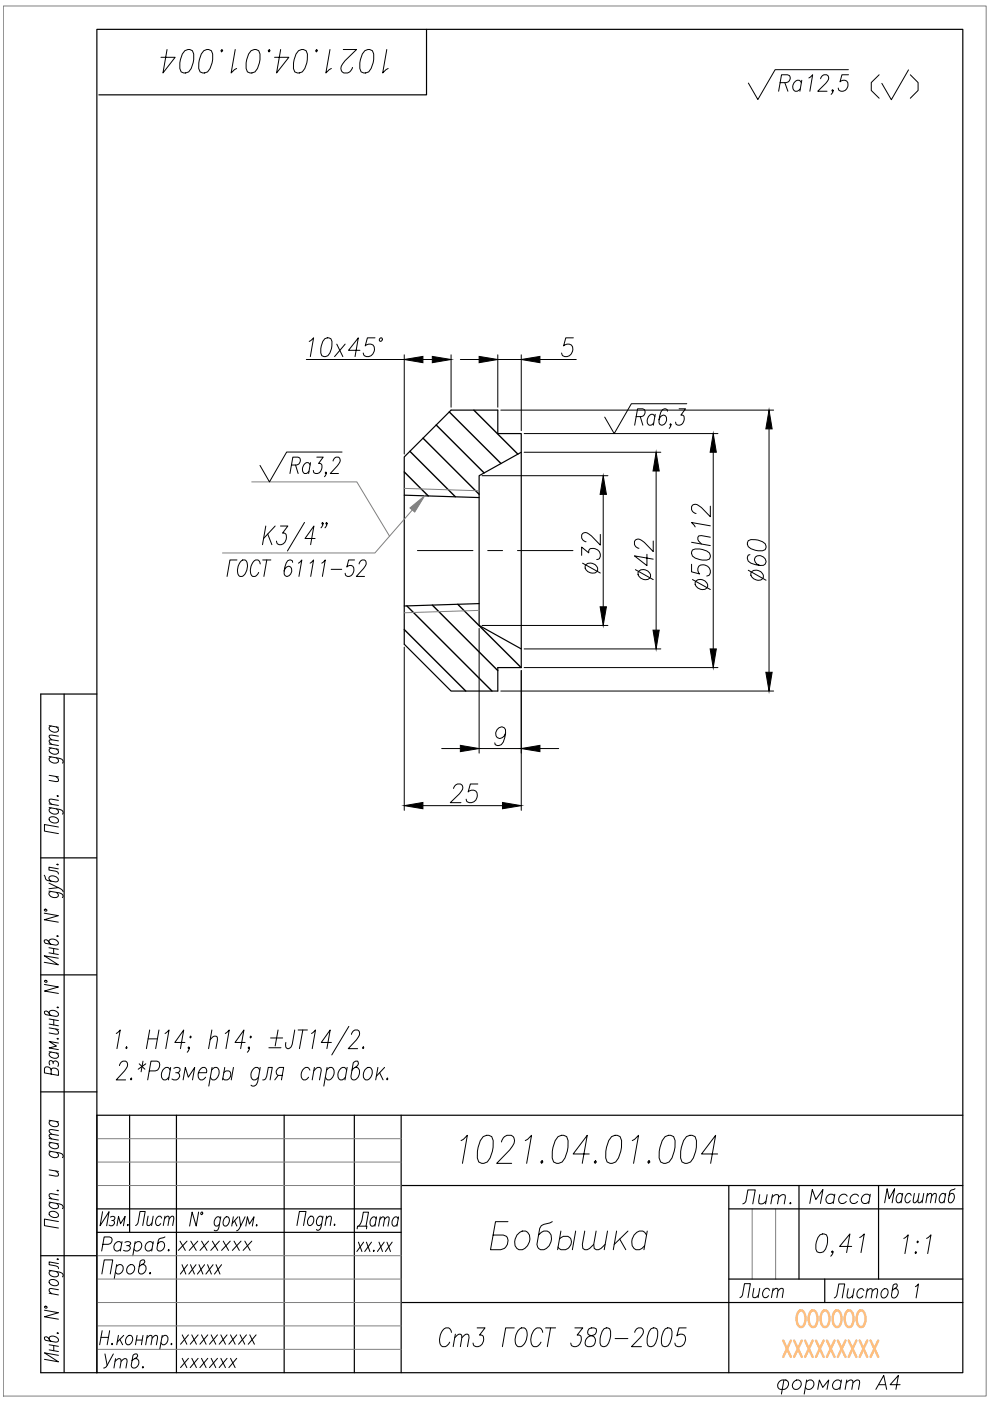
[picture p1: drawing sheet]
<svg xmlns="http://www.w3.org/2000/svg" width="210mm" height="297mm" viewBox="0 0 210 297" stroke-linecap="round" stroke-linejoin="round" font-family="sans-serif">
<!-- layer: Ax -->
<path d="M88.5 116.7h11.8M103.4 116.7h3.2M109.7 116.7h11.8" fill="none" stroke="#000" stroke-width=".21"/>
<!-- layer: Hatch -->
<path d="M86.9 95.7l9.6 9.6M89.7 92.9l11.9 11.9M92.5 90.1l10.1 10.2M95.3 87.3l10.9 11M100.5 87l9.3 9.3M85.7 100.1l5.1 5.1M85.7 133.5l13 13M86.3 128.5l18 18M91.7 128.3l13.8 13.9M97.1 128.1l13.4 13.4" fill="none" stroke="#000" stroke-width=".3"/>
<!-- layer: 0 -->
<g fill="none" stroke="#000" stroke-width=".25">
<path d="M20.5 6.2h183.6v284.8h-183.6zM90.4 6.2v13.9h-69.4M85.7 96.9l9.9-9.9h9.9v4.9h5v49.6h-5v5h-9.9l-9.9-9.9zM110.5 95.9l-8.9 5v31.7l8.9 5M85.7 105l15.9 .5M101.6 128l-15.9 .5M13.6 147.2v143.8M20.5 147.2h-11.9v143.8h11.9M8.6 181.9h11.9M8.6 206.7h11.9M8.6 231.5h11.9M27.5 236.5v24.8"/>
<path d="M37.4 236.5v54.5M60.2 236.5v54.5M75.1 236.5v54.5M85.1 236.5v54.5M204.1 236.5h-183.6v54.5M20.5 256.3h64.6M85.1 251.4h119M154.5 251.4v39.6M154.5 256.3h49.6M169.4 251.4v19.8M186.3 251.4v19.8M8.6 266.2h11.9"/>
<path d="M20.5 261.3h64.6M85.1 276.2h119M154.5 271.2h49.6"/>
</g>
<!-- layer: Slim -->
<g fill="none" stroke="#808080" stroke-width=".21">
<path d="M.7 1.3h208.4v294.7h-208.4zM85.7 103.5l15.9 .6M87.4 108.1l-7.9 9.1h-32.3M101.6 129.4l-15.9 .5M20.5 246.4h64.6M20.5 241.4h64.6M20.5 251.4h64.6M159.5 256.3v14.9M164.5 256.3v14.9M20.5 266.2h64.6M20.5 276.2h64.6M20.5 271.2h64.6"/>
<path d="M20.5 281.1h64.6M20.5 286.1h64.6"/>
</g>
<!-- layer: Text -->
<g fill="none" stroke="#000" stroke-width=".21">
<path d="M165.4 17.5h1.3a.87 .87 0 0 0 .8-.7 .87 .87 0 0 0-.5-.9h-1.3l-.6 3.4M166.4 17.5l.7 1.8M169.9 17.5l-.2-.3a1.2 1.2 0 0 0-1.4 .3 1.2 1.2 0 0 0-.2 1.3l.2 .4a.88 .88 0 0 0 1.4-.4M170 17l-.4 2.3M171.5 16.5l.8-.6-.6 3.4M174 16.7v-.2a.99 .99 0 0 1 1.5-.5 .88 .88 0 0 1 0 1.2l-2.1 2.1h2M176.6 19.2l-.1 .1-.1-.1 .1-.2a.75 .75 0 0 1-.3 1M179.9 14.8h-15.6l-3.6 6.3-2-3.5M179.9 15.9h-1.4l-.4 1.5a.97 .97 0 0 1 1.3-.3 .97 .97 0 0 1 .4 1.3 1.14 1.14 0 0 1-.8 .9 1.14 1.14 0 0 1-1.2-.3l-.1-.3M61.8 98.6h1.1a.89 .89 0 0 0 .7-.7 .89 .89 0 0 0-.4-1h-1.1l-.6 3.5M62.7 98.6l.5 1.8M65.8 98.6l-.5-.5a1.34 1.34 0 0 0-1.1 .9 1.34 1.34 0 0 0 .4 1.4h.3l.6-.5"/>
<path d="M65.8 98.1l-.4 2.3M67.2 96.9h1.3l-1 1.4h.4a1.29 1.29 0 0 1 .2 1.4 1.29 1.29 0 0 1-1.2 .7l-.3-.2-.2-.5M70.6 97.7v-.1a.86 .86 0 0 1 1.4-.5 .92 .92 0 0 1-.1 1.2l-1.9 2.1h1.8M72.5 95.8h-11.7l-3.7 6.4-2-3.5M134.9 88.3h1.1a.88 .88 0 0 0 .7-.7 .88 .88 0 0 0-.4-.9h-1.1l-.6 3.4M135.7 88.3l.6 1.8M138.8 88.3l-.4-.5a1.34 1.34 0 0 0-1.1 .9 1.34 1.34 0 0 0 .4 1.4h.3l.6-.4M138.9 87.8l-.4 2.3M141.5 87.2v-.4l-.4-.1-.6 .1a4.6 4.6 0 0 0-.8 2.9l.2 .3a1.08 1.08 0 0 0 1.4-.6 1.08 1.08 0 0 0-.5-1.4 1.1 1.1 0 0 0-1.1 1M142.3 90l-.2 .1-.1-.1 .2-.2a.83 .83 0 0 1-.3 1M144 86.7h1.3l-.9 1.3h.3a1.29 1.29 0 0 1 .2 1.4 1.29 1.29 0 0 1-1.2 .7l-.3-.1-.2-.5M145.6 85.6h-11.7l-3.7 6.3-2-3.5"/>
<path d="M69.2 100.2l-.2 .2-.1-.2 .2-.1a.83 .83 0 0 1-.3 1M10.4 158.5l2 .4M10.4 157.7l2 .4M10.4 153.9l2 .3M10.8 158.6l-.4 .3a1.16 1.16 0 0 0 .8 1 1.16 1.16 0 0 0 1.2-.3v-.3l-.4-.5M10.8 153.9l-.4 .4a1.17 1.17 0 0 0 2 .6v-.3l-.4-.5M12.4 157.1l-1.9-.2-.1 .3 .6 .6M12.4 156.1l-1.9-.2-.1 .3 .6 .6M10.4 171.2l2.7 .6a.51 .51 0 0 1 .1 .8M10.4 160.4l2.7 .6a.51 .51 0 0 1 .1 .8M10.4 170.4l2 .4M10.4 164.4l2 .3"/>
<path d="M10.5 173.3a1.22 1.22 0 0 1 1.9 .9 1.16 1.16 0 0 1-1.2 .2 1.16 1.16 0 0 1-.8-.9zM10.8 171.3a.5 .5 0 0 0-.4 .3 .5 .5 0 0 0 .1 .5 1.26 1.26 0 0 0 1.9 .2v-.3l-.4-.5M10.8 160.5a.5 .5 0 0 0-.4 .3 .5 .5 0 0 0 .1 .5 1.26 1.26 0 0 0 1.9 .2v-.3l-.4-.5M11.8 164.6l.6 .6-.1 .5-1.9-.2M12.1 168.7l.3 .1zM12.4 175.3l-3-.5v1.4l3 .5M12.4 169.7l-1.9-.2-.1 .4 .6 .6M9.4 193.6l3 .5-3 .9 3 .5M9.4 185.6l.4 .9 2 .5a.5 .5 0 0 0 .6-.6 1.24 1.24 0 0 0-2-.3v.3l.4 .4M9.5 192.8l.4 .1v.2h-.4zM10.4 199.7v-.2a1.18 1.18 0 0 1 2 .6l-.6 .3-2.1-.4-.3-.3v-.3l.1-.1a.88 .88 0 0 1 1 .7l.3 .2M10.4 188.9l2.7 .6 .3 .3-.2 .5"/>
<path d="M10.4 187.2l2 1-2 .2M10.8 189l-.4 .3a1.18 1.18 0 0 0 2 .7v-.3l-.5-.5M12.1 198.5h.3zM12.1 183.3h.3zM12.4 188.2a1.17 1.17 0 0 1 1 .9M12.4 184.2l-2-.3v.6l1.4 .2 .4 .2 .2 .4M9.4 208.7l3 .6-3 .8 3 .5M9.5 207.9h.4v.3h-.4zM10.4 200.9l2 .4M10.4 202l2 .4M10.4 214.8v-.3a1.16 1.16 0 0 1 1.2-.2 1.16 1.16 0 0 1 .8 .9l-.6 .3-2.1-.4-.3-.3 .2-.4a.88 .88 0 0 1 .9 .7l.3 .2M10.4 217.9l2 .4"/>
<path d="M10.4 216l2 .4M10.4 217.1l2 .4M11.4 201.1v1.1M11.4 216.2v1.1M11.8 218.2l.6 .6-.1 .4-1.9-.2M12.1 213.6l.2-.1 .1 .1zM12.4 203.2l-3-.6 3 2-3-.6M24.6 219.1l.9-.7-.7 3.9M31.7 218.4l-.7 3.9M33.7 218.4l-.7 3.9M35 219.1l.8-.7-.7 3.9M40.2 219.9l.2-.2 .1 .2-.1 .2z"/>
<path d="M44.9 218.4l-.7 3.9M47.8 219.1l.8-.7-.7 3.9M53.2 219.7l.1 .2-.2 .2-.1-.2zM59 218.4l-.7 3.4M62.5 218.4l-.5 3a1.02 1.02 0 0 1-1.1 .9 .96 .96 0 0 1-.3-1.3M63.2 218.4h2M64.2 218.4l-.7 3.9M66 219.1l.9-.7-.7 3.9M74 217.6l-3.7 6.1M74.5 219.3l.1-.2a.99 .99 0 0 1 1.5-.5 1.09 1.09 0 0 1-.1 1.3l-2.2 2.4h2M10.4 237.5l2 .3M10.4 223l2 .3"/>
<path d="M10.8 237.6l-.4 .3a1.16 1.16 0 0 0 .8 .9 1.16 1.16 0 0 0 1.2-.3l-.1-.5-.3-.2M10.8 226.8a.77 .77 0 0 0-.6-.6 .77 .77 0 0 0-.8 .4v.9l3 .5v-.9a.86 .86 0 0 0-.7-.6 .86 .86 0 0 0-.9 .3v.9M10.8 223.1l-.4 .3a1.17 1.17 0 0 0 2 .6v-.3l-.4-.4M11.3 225.2l.2-.2a.69 .69 0 0 1 .8 .3 .69 .69 0 0 1 0 .8M11.3 225.5a.53 .53 0 0 0-.2-.5 .53 .53 0 0 0-.6-.1l-.1 .3 .1 .6M12.1 220.2l.2-.1 .1 .2zM12.4 239.7l-1.9-.2-.1 .4 .6 .6M12.4 221.1l-2-.3 1.6 1-1.6 .4 2 .3M25.3 225.9l.1-.2a.97 .97 0 0 1 1.5-.5 1.08 1.08 0 0 1-.1 1.3l-2.2 2.5h2M26.8 222l.2 .1-.2 .2-.1-.2zM27.7 228.8l.1-.2 .1 .2-.1 .2zM29.5 225.6l1.2 1.1"/>
<path d="M30.3 225l-.4 2.2M30.9 225.6l-1.6 1.1M31.4 220.3h2M31.7 227.1h1.2a1.27 1.27 0 0 0 .8-1.9l-.4-.2h-1.3l-.7 4M36.1 226.9l-.5-.6a1.53 1.53 0 0 0-1.3 1 1.53 1.53 0 0 0 .4 1.7h.4l.7-.6M36.2 226.3l-.5 2.7M36.9 226.5l.4-.2 .8 .2 .1 .4-.2 .3-.7 .2M37.7 227.4l.3 .4a.98 .98 0 0 1-.4 1.1 .98 .98 0 0 1-1.1-.1M38.8 229l.5-2.7 .6 2.1 1.4-2.1-.5 2.7M39.2 221h-2.1l1.9-2.6-.7 3.9M40.1 222.1l-.1 .2-.1-.2 .1-.1a.97 .97 0 0 1-.3 1.1M42.1 227.4h1.7a.74 .74 0 0 0-.2-.9 .74 .74 0 0 0-.9 0 1.59 1.59 0 0 0-.2 2.5h.4l.7-.6"/>
<path d="M44.5 220.5l.9-.8h.4l.3 .2v.6l-.3 1.8M44.9 226.9l.6-.6h.5a1.53 1.53 0 0 1 .4 1.6 1.53 1.53 0 0 1-1.3 1.1l-.5-.6M45 226.3l-.7 4M47.5 227.4a.81 .81 0 0 1 1.1-.3 .81 .81 0 0 1 .3 1.1 .98 .98 0 0 1-1.5 .6l-.1-.2M47.7 226.3l-.5 2.7M49.5 226.3l-.5 2.7M52 221h-2.2l1.9-2.6-.7 3.9M52.9 222.1l-.2 .2-.1-.2 .2-.1a.94 .94 0 0 1-.4 1.1M55.1 226.9a.75 .75 0 0 0-1.2-.4 1.59 1.59 0 0 0-.2 2.5h.4l.7-.6M55.2 226.3l-.6 3a1.04 1.04 0 0 1-1.1 1l-.3-.2M55.7 229l.6-.2 .2-.6 .4-1.9h.8l-.4 2.7M57 222.1h2.6"/>
<path d="M57.4 220.1h2.5M59 228l-.7 1M59.8 228h-.8a.94 .94 0 0 1-.4-.9 .94 .94 0 0 1 .7-.8h.8l-.4 2.7M65.7 226.9l-.5-.6a1.53 1.53 0 0 0-1.3 1 1.53 1.53 0 0 0 .5 1.7h.4l.6-.6M66.5 227.1l.9-.8h.4l.2 .2 .1 .4-.4 2.1M66.7 226.3l-.5 2.7M69.2 226.9l.7-.6h.4a1.53 1.53 0 0 1 .5 1.6 1.53 1.53 0 0 1-1.3 1.1l-.5-.6M69.3 226.3l-.6 4M70.3 221h-2.2l1.9-2.6-.7 3.9M73.5 226.9l-.5-.6a1.53 1.53 0 0 0-1.3 1 1.53 1.53 0 0 0 .4 1.7h.5l.6-.6M73.6 226.3l-.5 2.7M75.3 226.3h.4a1.53 1.53 0 0 1 .4 1.6 1.53 1.53 0 0 1-1.3 1.1l-.3-.4-.1-.4 .5-2.8 .5-.4h.4l.1 .2a1.14 1.14 0 0 1-.9 1.3l-.4 .4"/>
<path d="M77 222l.1 .1-.1 .2-.1-.2zM77.7 226.5l.7-.2a1.53 1.53 0 0 1 .4 1.6 1.53 1.53 0 0 1-1.3 1.1 1.59 1.59 0 0 1 .2-2.5zM80.1 226.3l-.4 2.7M80.5 227.4l.7 1.6M81.5 226.3l-1.7 1.9M82.1 228.6l.1 .2-.1 .2-.1-.2zM10.4 254.9l2.7 .5a.51 .51 0 0 1 .1 .9M10.4 244.1l2.7 .5a.51 .51 0 0 1 .1 .8M10.4 254.1l2 .3M10.4 248l2 .4M10.4 242.2l2 .3M10.4 241.4l2 .3"/>
<path d="M10.5 257a1.22 1.22 0 0 1 1.9 .8 1.16 1.16 0 0 1-1.2 .3 1.16 1.16 0 0 1-.8-.9zM10.8 255a.5 .5 0 0 0-.4 .3 .5 .5 0 0 0 .1 .5 1.26 1.26 0 0 0 1.9 .1v-.3l-.4-.5M10.8 244.1a.49 .49 0 0 0-.4 .4 .49 .49 0 0 0 .1 .5 1.22 1.22 0 0 0 1.9 .1v-.3l-.4-.5M10.8 242.3l-.4 .3a1.17 1.17 0 0 0 2 .6v-.3l-.4-.5M11.8 248.3l.6 .6-.1 .4-1.9-.2M12.1 252.4h.3zM12.4 259l-3-.5v1.4l3 .5M12.4 253.3l-1.9-.2-.1 .5 .6 .6M12.4 240.7l-1.9-.2-.1 .4 .6 .6M21.7 256.9l-.5 3 1.9-3-.5 3M23.4 258l.4-.1 .5 .1-.1 .6-.5 .2M24 258.8l.2 .1a.69 .69 0 0 1-.2 .9 .69 .69 0 0 1-.9-.1"/>
<path d="M24.8 259.9l.3-2 .5 1.6 .9-1.6-.3 2M42.1 257l-.5 2.9-.9-2.9-.5 2.9M42.7 257l.3 .1v.2l-.3 .2-.1-.3zM46.7 258.4a.5 .5 0 0 0-.3-.4 .5 .5 0 0 0-.5 .1 1.26 1.26 0 0 0-.2 1.8h.4l.4-.4M46.8 258l-.6 2.7a.53 .53 0 0 1-.8 .1M47.8 258.1l.5-.1a1.17 1.17 0 0 1-.6 1.9 1.22 1.22 0 0 1 .1-1.8zM49.5 258l-.4 1.9M49.7 258.8l.5 1.1M50.5 258l-1.3 1.4M50.8 258l.2 1.9 1-1.9M51 259.9a1.13 1.13 0 0 1-.8 1M52.1 259.9l.4-1.9 .4 1.5 1-1.5-.4 1.9"/>
<path d="M54.4 259.7v.2zM63 259.8l.5-2.9h1.4l-.5 2.9M65.7 258l.5-.1a1.18 1.18 0 0 1-.7 1.9 1.26 1.26 0 0 1 .2-1.8zM68.4 258.3l-.3-.4a1.18 1.18 0 0 0-.7 1.9h.3l.5-.4M68.5 257.9l-.6 2.6a.5 .5 0 0 1-.8 .2M69.2 258.4l.6-.5 .4 .1-.2 1.8M69.3 257.9l-.4 1.9M71 259.5l-.1 .3zM9.4 277.8l3 .5-3 .9 3 .5M9.5 277h.4v.3h-.4zM10.4 269.3l2.7 .6 .3 .4-.2 .4M10.4 274.2l2 .4"/>
<path d="M10.5 271.4a1.22 1.22 0 0 1 1.9 .9 1.16 1.16 0 0 1-1.2 .2 1.16 1.16 0 0 1-.8-.9zM10.8 269.4a.5 .5 0 0 0-.4 .3 .5 .5 0 0 0 .1 .6 1.26 1.26 0 0 0 1.9 .1v-.3l-.4-.5M12.1 267l.2-.1 .1 .1zM12.4 273.5l-1.9-.3-.1 .5 .6 .6M12.4 267.9l-2-.4v.6l1.9 .5 .1 .4M21.6 270.1l.5-3h1.8l-.5 3M21.8 263.8h1.2a.81 .81 0 0 0 .7-.7 .81 .81 0 0 0-.5-.8h-1.1l-.5 2.9M24.7 268.5a.8 .8 0 0 1 1-.3 .8 .8 0 0 1 .4 1.1 .86 .86 0 0 1-.7 .8 .86 .86 0 0 1-.9-.4M24.8 268.1l-.6 3M25.8 263.7a.86 .86 0 0 0-1-.4 .86 .86 0 0 0-.6 .8 .8 .8 0 0 0 .3 1.1 .8 .8 0 0 0 1.1-.4M25.9 263.2l-.4 2M26.5 263.4a.77 .77 0 0 1 1.2 .3l-.2 .3-.6 .1"/>
<path d="M27.1 268.5a.79 .79 0 0 1 1.1-.3 .79 .79 0 0 1 .3 1.1 .83 .83 0 0 1-.8 .8 .83 .83 0 0 1-.9-.8zM27.2 264.1l.4 .3a.72 .72 0 0 1-.5 .8l-.9-.1M28.6 263.7a.79 .79 0 0 1 1.1-.4 .79 .79 0 0 1 .3 1.1 .86 .86 0 0 1-.6 .8 .86 .86 0 0 1-1-.4M28.7 263.2l-.5 3M30.1 268.1a.88 .88 0 0 1 .9 .6 .88 .88 0 0 1-.3 1 .76 .76 0 0 1-1.3 .1l-.1-.3 .4-2.1 .4-.3h.4l.2 .4-.2 .3-1 .7M31.7 270l.1-.2 .1 .2-.1 .1zM32.4 263.7a.86 .86 0 0 0-.9-.4 .86 .86 0 0 0-.7 .8 .79 .79 0 0 0 .4 1.1 .79 .79 0 0 0 1-.4M32.5 263.2l-.3 2M35 262.3l-1.3 .4-.1 .3-.3 1.7 .2 .4a1.05 1.05 0 0 0 1.3-.5 1.05 1.05 0 0 0-.4-1.4h-.4l-.5 .5M191.6 262.6l1-.8-.7 4M194 265.6l.2-.2 .1 .2-.2 .2zM194.4 263.3l.2-.2 .1 .2-.2 .2z"/>
<path d="M196.5 262.6l.9-.8-.7 4M10.4 283.9v-.3a1.17 1.17 0 0 1 2 .7l-.6 .3-2.1-.4-.3-.4 .2-.3a.88 .88 0 0 1 .9 .6l.3 .3M10.4 285.1l2 .4M10.4 286.2l2 .4M11.4 285.3v1.1M12.1 282.6h.2l.1 .1zM12.4 287.4l-3-.6 3 1.9-3-.5M21.4 283.5h1.6M21.7 282.1l-.6 3M23.2 282.1l-.5 3M25.1 283.1l-.3 2M26.2 283.1l-1.3 1.4"/>
<path d="M26.8 283.5a.69 .69 0 0 1 1.1-.2 1.19 1.19 0 0 1-.9 1.8 .99 .99 0 0 1-.2-1.6zM29.1 283.1l-.4 2M30.3 283.1l-.3 2M31.1 283.7l.7-.6 .4 .2-.2 1.8M31.2 283.1l-.3 2M32.3 283.7l.6-.6 .5 .2-.2 1.8M34.3 283.5l.6-.4h.3a1.13 1.13 0 0 1 .3 1.3 1.13 1.13 0 0 1-1 .7l-.4-.4M34.4 283.1l-.5 3"/>
</g>
<!-- layer: Slim -->
<path d="M86.9 107.7l3.1-2.6-2.1 3.5z" fill="#808080" stroke="#808080" stroke-width=".21"/>
<!-- layer: Dim -->
<g fill="none" stroke="#000" stroke-width=".21">
<path d="M64.9 76.2h20.8M65.6 72.4l.9-.8-.7 4M68.9 71.8l.5-.2 .8 .2a3.6 3.6 0 0 1-.7 3.6l-.5 .2-.8-.2a3.7 3.7 0 0 1 .7-3.6zM71.4 73l1.3 2.6M73.2 73l-2.3 2.6M76.3 74.3h-2.4l2.1-2.7-.7 4M79.5 71.6h-1.6l-.5 1.7a1.11 1.11 0 0 1 1.5-.2 1.11 1.11 0 0 1 .4 1.4 1.3 1.3 0 0 1-.8 1 1.3 1.3 0 0 1-1.4-.3l-.1-.4M85.7 75.2v21.1M89.7 76.2h2M95.6 75.2v11.1M97.6 76.2h4M105.5 76.2h5"/>
<path d="M105.5 75.2v11.1M110.5 75.2v16.1M114.5 76.2h7.7M121.6 71.6h-1.6l-.5 1.7a1.11 1.11 0 0 1 1.4-.2 1.11 1.11 0 0 1 .5 1.4 1.3 1.3 0 0 1-.9 1 1.3 1.3 0 0 1-1.3-.3l-.1-.4M106.2 87h57.8M111.1 95.9h29M111.1 91.9h41.1M139.1 99.9v33.7M151.2 95.9v41.7M163.1 90.9v51.6M56.4 111.5l-.7 4M56.8 113.2l.8 2.3"/>
<path d="M58.3 111.5l-2.4 2.7M59.5 111.5h1.5l-1.1 1.5h.4a1.47 1.47 0 0 1 .3 1.6 1.47 1.47 0 0 1-1.4 .9l-.4-.2-.2-.6M64.6 110.8l-3.7 6M66.8 114.2h-2.1l1.9-2.7-.7 4M68.5 111l-.2 .1-.1-.1 .2-.2a.97 .97 0 0 1-.3 1.1M69.3 111l-.1 .1-.1-.1 .1-.2a.97 .97 0 0 1-.3 1.1M102.2 100.9h26.7M123.3 117.8v-1.8l1.5 1.2v-.5l.2-.3a1.5 1.5 0 0 1 1.8 .3 1.5 1.5 0 0 1 .3 1.7l-.6 .2M123.5 119.4l3.8 2.1M124.3 119.7a1.53 1.53 0 0 1 1.6-.2 1.53 1.53 0 0 1 .8 1.4 1.51 1.51 0 0 1-2.6-.4v-.5zM127.3 113.3v2.3l-1.9-2a1.38 1.38 0 0 0-1.9-.5l-.2 .3a1.18 1.18 0 0 0 1 1.5M127.9 104.8v23.9"/>
<path d="M137.2 117.5v2.4l-2.7-2 4 .7M138.5 114.7v2.2l-1.9-1.9a1.45 1.45 0 0 0-1.9-.5l-.2 .3a1.15 1.15 0 0 0 1 1.4M146.6 119.6v1.6l1.7 .5a1.1 1.1 0 0 1-.2-1.5 1.1 1.1 0 0 1 1.4-.4 1.3 1.3 0 0 1 1 .9 1.3 1.3 0 0 1-.3 1.3l-.4 .1M146.6 115l4 .7M146.8 116.6a3.6 3.6 0 0 1 3.6 .6l.2 .6-.2 .7a3.7 3.7 0 0 1-3.6-.6l-.2-.5zM150.6 113.9l-1.9-.3h-.5l-.2 .3v.5l.7 .9M150.6 111.5l-4-.7 .8 .9M150.6 107.3v2.3l-1.9-2a1.45 1.45 0 0 0-1.9-.5l-.2 .3a1.15 1.15 0 0 0 1 1.5M158.7 114.6a3.6 3.6 0 0 1 3.5 .7l.2 .5-.2 .7a3.5 3.5 0 0 1-3.5-.6l-.2-.5zM159 117.6l-.3 .1-.2 .4 .2 .9a4.6 4.6 0 0 0 3.1 .9l.4-.3a1.25 1.25 0 0 0-.6-1.6 1.25 1.25 0 0 0-1.6 .6 1.37 1.37 0 0 0 1.1 1.3M85.7 137.2v34.6M101.6 133.2v26.5"/>
<path d="M102.2 132.6h26.7M111.1 137.6h29M134.7 120.8l3.8 2.1M135.5 121.1a1.53 1.53 0 0 1 1.6-.2 1.53 1.53 0 0 1 .8 1.4 1.47 1.47 0 0 1-1.6 .5 1.47 1.47 0 0 1-1-1.5zM146.8 122.9l3.8 2.1M147.6 123.2a1.53 1.53 0 0 1 1.6-.2 1.53 1.53 0 0 1 .8 1.4 1.47 1.47 0 0 1-1.6 .5 1.47 1.47 0 0 1-1-1.4zM158.7 120.9l3.7 2.1M159.4 121.2a1.53 1.53 0 0 1 1.6-.1 1.53 1.53 0 0 1 .8 1.3 1.49 1.49 0 0 1-1.4 .6 1.49 1.49 0 0 1-1.2-1v-.5zM93.6 158.7h4M101.6 158.7h8.9M106.2 146.5h57.8M107.2 155.4a1.22 1.22 0 0 1-1.8 1 1.32 1.32 0 0 1-.1-1.7 1.32 1.32 0 0 1 1.6-.4l.3 .4a4.6 4.6 0 0 1-.9 3.2l-.9 .2-.4-.2-.1-.4"/>
<path d="M110.5 142.2v29.6M111.1 141.5h41.1M114.5 158.7h4M89.7 170.8h16.8M96.2 167.2a1.08 1.08 0 0 1 .7-.9 1.08 1.08 0 0 1 1.2 .3 1.53 1.53 0 0 1-.7 1.7l-1.9 1.9h2.2M101.3 166.2h-1.6l-.4 1.7a1.11 1.11 0 0 1 1.4-.2 1.11 1.11 0 0 1 .4 1.4 1.32 1.32 0 0 1-2.2 .7l-.1-.4"/>
<circle cx="80.7" cy="72" r=".35"/>
</g>
<g fill="#000" stroke="#000" stroke-width=".21">
<path d="M85.7 76.2l4-.6v1.3zM91.7 75.6l3.9 .6-3.9 .7zM101.6 75.6l3.9 .6-3.9 .7zM110.5 76.2l4-.6v1.3zM139.1 95.9l.7 4h-1.3zM151.2 91.9l.7 4h-1.3zM163.1 87l.6 3.9h-1.3zM127.9 100.9l.7 3.9h-1.4zM127.2 128.7h1.4l-.7 3.9zM138.5 133.6h1.3l-.7 4zM150.6 137.6h1.3l-.7 3.9zM97.6 158l4 .7-4 .7z"/>
<path d="M110.5 158.7l4-.7v1.4zM162.4 142.5h1.3l-.6 4zM85.7 170.8l4-.7v1.4zM106.5 170.1l4 .7-4 .7z"/>
</g>
<!-- layer: 0 -->
<path d="M53.4 102.2h22.3l6.9 11.5" fill="none" stroke="#808080" stroke-width=".21"/>
<!-- layer: Wide -->
<g fill="none" stroke="#ffbf7f" stroke-width=".51">
<path d="M166.1 284.2l1.6 3.5M167.7 284.2l-1.6 3.5M168.4 284.2l1.6 3.5M170 284.2l-1.6 3.5M170.7 284.2l1.6 3.5M172.3 284.2l-1.6 3.5M173 284.2l1.6 3.5M174.6 284.2l-1.6 3.5M175.3 284.2l1.6 3.5M176.9 284.2l-1.6 3.5M177.6 284.2l1.7 3.5M179.3 284.2l-1.7 3.5"/>
<path d="M179.9 284.2l1.7 3.5M181.6 284.2l-1.7 3.5M182.3 284.2l1.6 3.5M183.9 284.2l-1.6 3.5M184.6 284.2l1.6 3.5M186.2 284.2l-1.6 3.5"/>
</g>
<g font-size="10.1">
<text x="96.7" y="248">1021.04.01.004</text>
<text x="102.7" y="266.3">Бобышка</text>
</g>
<text font-size="9.3" x="183.4" y="22.2">( )</text>
<text font-size="8.8" x="32.8" y="16.6">1021.04.01.004</text>
<text font-size="8.4" x="171.8" y="267.4">0,41</text>
<g font-size="7.5">
<text x="92.1" y="286.8">Ст3 ГОСТ 380-2005</text>
<text x="163.7" y="296.7">формат А4</text>
</g>
<g font-size="7.1">
<text x="46.9" y="123.5">ГОСТ 6111-52</text>
<text x="74.4" y="261.8">Дата</text>
</g>
<text font-size="7.1" fill="#ffbf7f" x="167.6" y="282.6">OOOOOO</text>
<g font-size="6.6">
<text x="170.4" y="256.5">Масса</text>
<text x="175.7" y="276.6">Листов 1</text>
<text x="20.8" y="291.4">Утв.</text>
</g>
<g font-size="6.2">
<text x="156.3" y="256.5">Лит.</text>
<text x="186.3" y="256.1">Масштаб</text>
<text x="27.5" y="261.1">Лист</text>
<text x="155.6" y="276.2">Лист</text>
</g>
<g font-size="5.3">
<text x="36.7" y="266.3">xxxxxxx</text>
<text x="74.4" y="266.7">xx.xx</text>
</g>
<g font-size="4.9">
<text x="37" y="271.3">xxxxx</text>
<text x="37" y="286.1">xxxxxxxx</text>
<text x="37" y="291">xxxxxx</text>
</g>
</svg>
